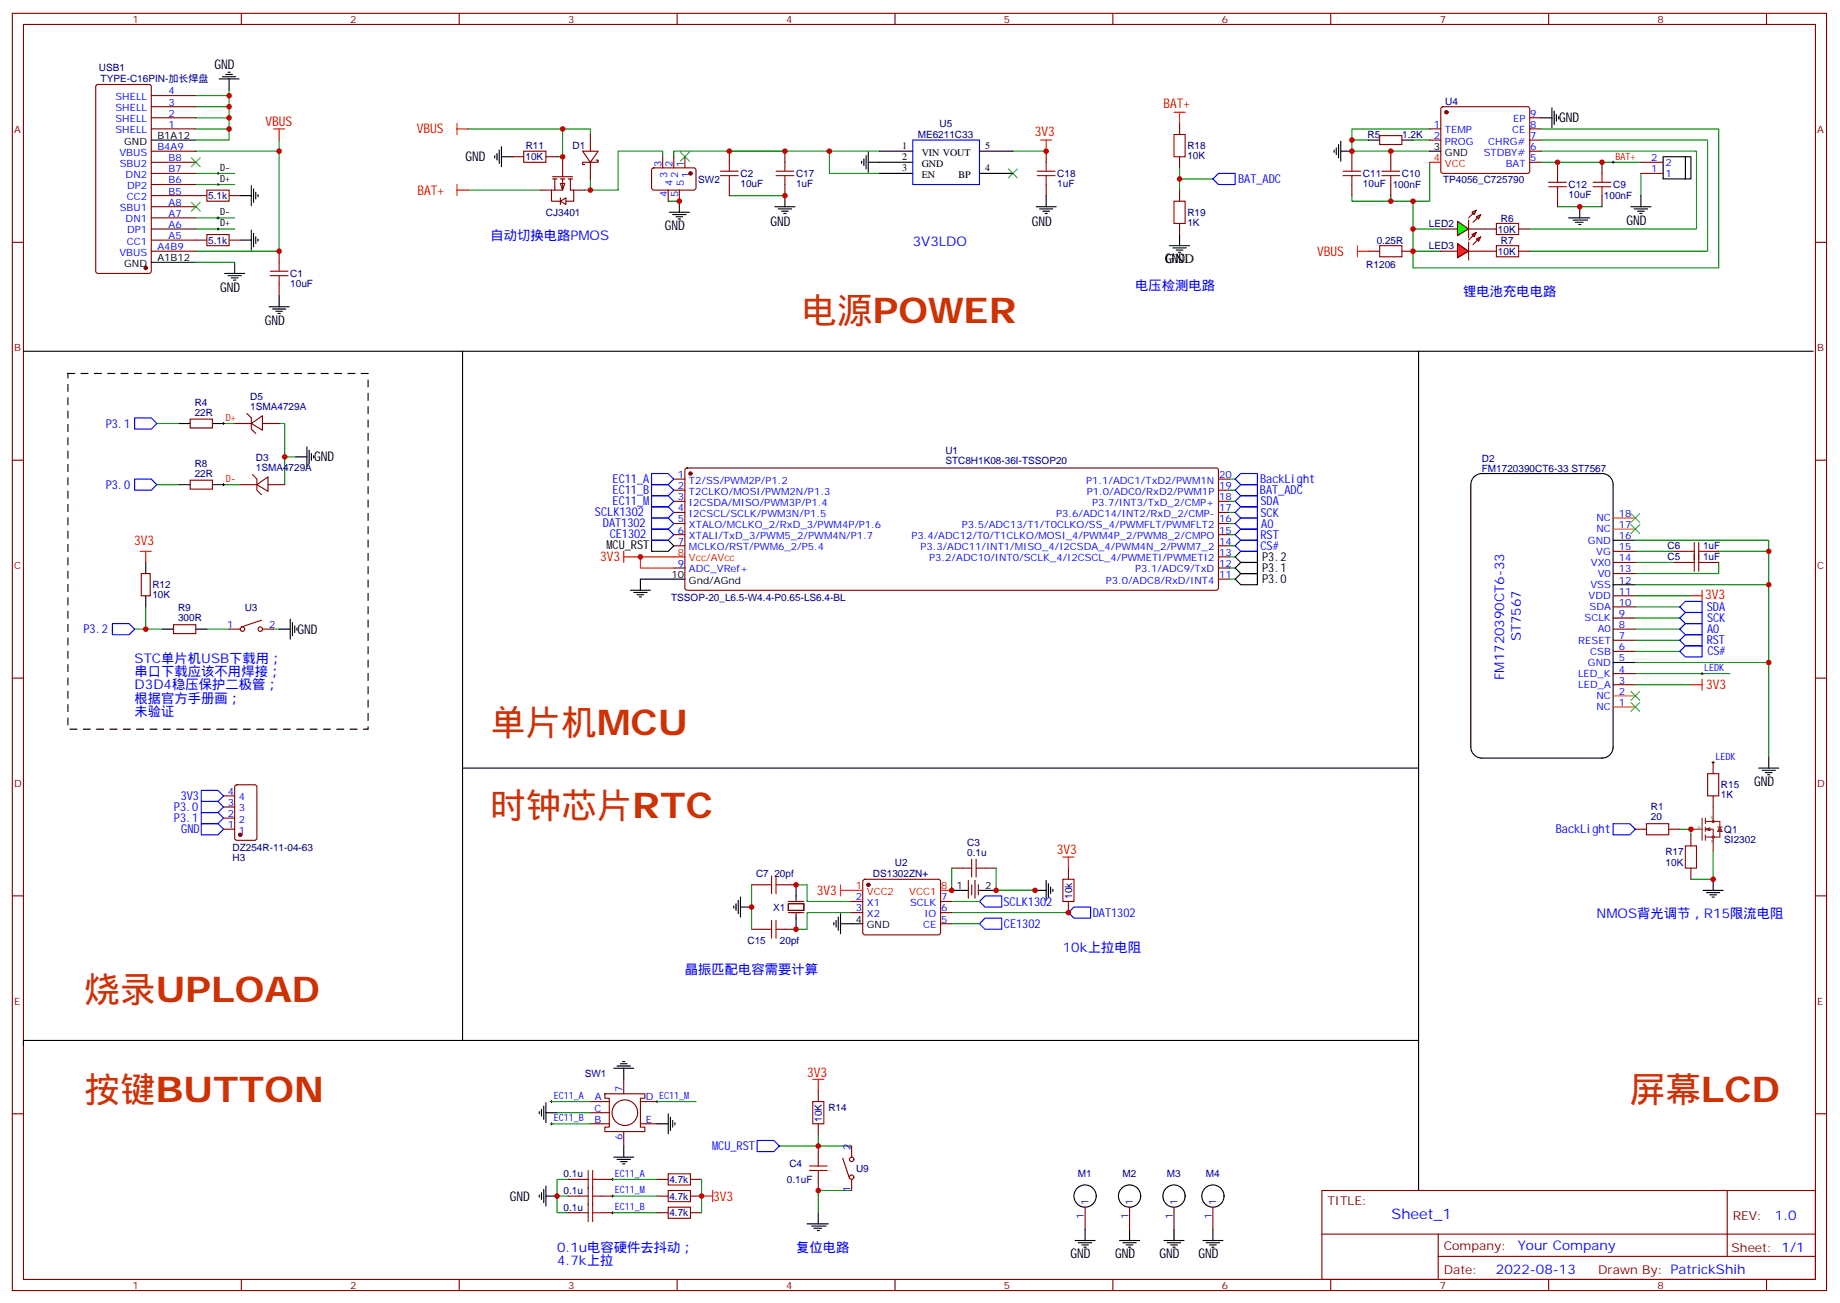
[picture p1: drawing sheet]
<svg xmlns="http://www.w3.org/2000/svg" width="584mm" height="414mm" viewBox="0 0 584 414" stroke-linecap="round" stroke-linejoin="round" font-family="sans-serif">
<g fill="none" stroke="#870000" stroke-width=".35">
<path d="M3.9 4.2h575.7v405.4h-575.7zM7.4 7.8h568.7v398.2h-568.7zM76.6 4.2v3.6M145.7 4.2v3.6M214.9 4.2v3.6M284 4.2v3.6M353.2 4.2v3.6M422.3 4.2v3.6M491.5 4.2v3.6M560.6 4.2v3.6M30.6 27l.5-.2h16.2l.7 .4v58.9l-.4 .6-16.5 .1-.7-.5v-58.8zM48 37.4h14.1"/>
<path d="M48 33.9h14.1M48 30.3h14.1M48 58.6h14.1M48 55h14.1M48 51.5h14.1M48 48h14.1M48 40.9h14.1M184.9 48h4.9l-2.4 3.5zM187.4 42.7v5.3M187.4 51.5v5.3M189.1 50.8h.7v.7h-4.9v.7h.7M231.5 48v3.5"/>
<path d="M231.5 58.6v3.5M249.1 48v3.5M249.1 58.6v3.5M332 48v3.5M332 58.6v3.5M429 48v3.5M429 58.6v3.5M441.4 48v3.5M441.4 58.6v3.5M494.3 51.5v3.5M508.4 51.5v3.5M3.9 76.9h3.5"/>
<path d="M48 79.7h14.1M48 76.2h17.7M48 72.7h14.1M48 69.1h14.1M48 65.6h14.1M48 62.1h17.7M72.7 76.2h3.5M72.7 62.1h3.5M88.6 79.7v3.6M457.2 72.7h5.3M466.1 72.7h5.2M494.3 62.1v3.5"/>
<path d="M508.4 62.1v3.5M576.1 76.9h3.5M88.6 90.3v3.5M3.9 146h3.5M213.8 152h3.5M213.8 155.6h3.5M213.8 159.1h3.5M217.6 148.7l.5-.2 168.1 .1 .5 .6v37.4l-.3 .5-.4 .2h-167.9l-.5-.2-.3-.5v-37.4zM386.7 152h3.5M386.7 155.6h3.5M386.7 159.1h3.5M576.1 146h3.5"/>
<path d="M213.8 162.6h3.5M213.8 166.2h3.5M213.8 169.7h3.5M213.8 173.2h3.5M386.7 162.6h3.5M386.7 166.2h3.5M386.7 169.7h3.5M386.7 173.2h3.5M386.7 176.7h3.5M511.9 178.5h7.1M511.9 175h7.1M531.3 178.5h3.5"/>
<path d="M531.3 175h3.5M541.9 178.5h3.5M541.9 175h3.5M213.8 180.3h3.5M386.7 180.3h3.5M386.7 183.8h3.5M511.9 199.7h7.1M511.9 196.1h7.1M511.9 192.6h7.1M511.9 189.1h7.1M511.9 182h7.1M3.9 215.2h3.5"/>
<path d="M511.9 217.3h7.1M511.9 213.8h7.1M511.9 206.7h7.1M511.9 203.2h7.1M576.1 215.2h3.5M302 275.5h3.5M307.3 279.4v5.6M309.4 279.4v5.6M312.6 275.5h3.5M339.1 275.5v3.5M3.9 284.3h3.5M308.4 280.8v3.2"/>
<path d="M310.5 280.8v3.2M339.1 286.1v3.5M576.1 284.3h3.5M3.9 353.5h3.5M576.1 353.5h3.5M259.7 363.7v3.5M259.7 374.3v3.5M419.5 377.8h156.6v28.2h-156.6zM548.1 377.8v20.9M344.3 383.1v7.1M358.5 383.1v7.1M372.6 383.1v7.1"/>
<path d="M384.9 383.1v7.1M419.5 391.7h156.5M456.4 398.7h119.6M456.4 391.7v14.1M76.6 406v3.6M145.7 406v3.6M214.9 406v3.6M284 406v3.6M353.2 406v3.6M422.3 406v3.6M491.5 406v3.6M560.6 406v3.6"/>
</g>
<g fill="none" stroke="#000" stroke-width=".35">
<path d="M69.5 25h6.4M70.6 24.3h4.2M71.6 23.6h2.2M72.4 22.9h.7M72.7 25v3.6M489 37.4h3.5M492.5 34.2v6.4M493.2 35.3v4.2M493.9 36.3v2.2M494.6 37v.7M48 44.4h14.1M79.8 58.9v6.4"/>
<path d="M80.5 60v4.2M157 49.4v.7M157.7 48.7v2.1M158.4 47.6v4.3M159.1 49.7h3.6M159.1 46.6v6.3M273.4 51.2v.7M274.1 50.4v2.2M274.8 49.4v4.2M275.6 51.5h3.5M275.6 48.3v6.4M423.4 47.6v.7"/>
<path d="M424.1 46.9v2.1M424.8 45.9v4.2M425.5 48h3.5M425.5 44.8v6.4M76.2 62.1h3.6M76.2 76.2h3.6M79.8 73v6.4M80.5 74.1v4.2M81.2 61v2.1M81.2 75.1v2.2M81.9 61.7v.7M81.9 75.8v.8"/>
<path d="M212.4 67.4h6.4M213.5 68.1h4.2M214.5 68.8h2.1M215.2 69.5h.7M215.6 63.9v3.5M245.9 65.6h6.4M247 66.3h4.2M248 67h2.2M248.7 67.7h.7M249.1 62.1v3.5M328.8 65.6h6.4M329.9 66.3h4.2"/>
<path d="M330.9 67h2.2M331.6 67.7h.8M332 62.1v3.5M371.2 78h6.3M372.2 78.7h4.2M373.3 79.4h2.1M374.3 74.4v3.6M497.8 69.1h6.7M499.2 69.8h4.6M499.9 70.6h2.5M501 71.3h.7M501.3 65.6v3.5"/>
<path d="M517.6 65.6h6.3M518.6 66.3h4.3M519.7 67h2.1M520.4 67.7h.7M520.7 62.1v3.5M48 83.3h14.1M71.3 86.8h6.3M72.4 87.5h4.2M73.4 88.2h2.1M74.1 88.9h.7M74.5 83.3v3.5M85.4 97.4h6.4"/>
<path d="M86.5 98.1h4.2M87.5 98.8h2.1M88.2 99.5h.7M88.6 93.8v3.6M374 80.1h.7M7.4 111.5h568M450.2 111.5v266.3M93.9 145h3.5M97.4 141.8v6.4M98.1 142.9v4.2M98.8 143.9v2.1M99.5 144.6v.7"/>
<path d="M467.8 151.3a3.5 3.5 0 0 1 2.5-1h38.1a3.5 3.5 0 0 1 3.5 3.5v83.3a3.5 3.5 0 0 1-3.5 3.5h-38.1a3.5 3.5 0 0 1-3.5-3.5v-83.3a3.5 3.5 0 0 1 1-2.5zM206.8 171.4h5.3l1.7 1.8-1.7 1.8h-5.3zM511.9 171.4h7.1M88.6 199.7h3.5M92.1 196.5v6.3M92.8 197.6v4.2M93.5 198.6v2.1M94.2 199.3v.7M200.1 187.3h6.3M201.1 188h4.3M202.2 188.7h2.1M202.9 189.4h.7"/>
<path d="M217.3 183.8h-14.1v3.5M392 183.8l1.7-1.8h5.3v3.6h-5.3zM511.9 185.6h7.1M511.9 210.3h7.1M558.1 243.8h6.4M559.2 244.5h4.2M560.2 245.2h2.2M561 245.9h.7M561.3 240.2v3.6M332 279.4v6.3M543.7 279v3.6M264.6 292.8v.7"/>
<path d="M265.3 292.1v2.1M266 291v4.3M266.7 293.2h3.6M266.7 290v6.3M302 282.6h5.3M310.8 282.6h5.3M328.5 282.6h3.5M332.7 280.5v4.2M333.4 281.5v2.1M334.1 282.2v.7M540.5 282.6h6.3M541.5 283.3h4.3"/>
<path d="M542.6 284h2.1M543.3 284.7h.7M450.2 330.2h-442.8v1.8M256.2 388.4h6.7M257.6 389.1h4.5M258.3 389.8h2.4M259.3 390.5h.7M259.7 384.9v3.5M341.2 393.7h6.3M342.2 394.4h4.3M343.3 395.1h2.1M344 395.8h.7"/>
<path d="M344.3 390.2v3.5M355.3 393.7h6.3M356.3 394.4h4.3M357.4 395.1h2.1M358.1 395.8h.7M358.5 390.2v3.5M369.4 393.7h6.3M370.5 394.4h4.2M371.5 395.1h2.1M372.2 395.8h.7M372.6 390.2v3.5M381.7 393.7h6.4"/>
<path d="M382.8 394.4h4.2M383.9 395.1h2.1M384.6 395.8h.7M384.9 390.2v3.5"/>
<circle cx="344.3" cy="379.6" r="3.5"/>
<circle cx="358.5" cy="379.6" r="3.5"/>
<circle cx="372.6" cy="379.6" r="3.5"/>
<circle cx="384.9" cy="379.6" r="3.5"/>
</g>
<g fill="none" stroke="#f00" stroke-width=".35">
<path d="M145 39.2v3.5M372.6 35.6h3.5M374.3 35.6v3.6M86.8 40.9h3.5M88.6 40.9v3.5M145 40.9h3.6M145 58.6v3.5M330.2 44.4h3.6M332 44.4v3.6M145 60.3h3.6M430.8 79.7h3.5M430.8 78v3.5"/>
<path d="M44.5 175h3.5M46.2 175v3.5M197.9 176.7h19.4M197.9 175v3.5M536.6 189.1h3.5M540.1 187.3v3.6M536.6 217.3h3.5M540.1 215.5v3.6M337.3 272h3.5M339.1 272v3.5M266.7 282.6h3.6M266.7 280.8v3.5"/>
<path d="M257.9 342.5h3.5M259.7 342.5v3.6"/>
</g>
<g fill="#870000" stroke="#870000" stroke-width=".35">
<circle cx="219.1" cy="150.3" r=".53"/>
<circle cx="46.2" cy="85" r=".53"/>
</g>
<g fill="none" stroke="#008700" stroke-width=".35">
<path d="M62.1 30.3h10.6M62.1 33.9h10.6M62.1 37.4h10.6M72.7 28.6v15.8h-10.6M62.1 55h12.4M62.1 58.6h12.4M62.1 40.9h10.6M88.6 48v31.7h-26.5M88.6 44.4v3.6h-26.5M148.6 40.9h29.9v8.8h-1.7M178.5 40.9h8.9v1.8M187.4 56.8v3.5h-1.8"/>
<path d="M210.3 49.7v-1.7h-14.1v12.3h-8.8M263.2 48h-49.4v1.7M279.1 48h-15.9v7h15.9M321.4 48h10.6M374.3 53.3v7M374.3 56.8h10.6M429 44.4h5.3M448.4 44.4h5.3M453.7 51.5v12.4h-24.7v-1.8M453.7 40.9h-24.7v7.1h24.7M489 48h49.4v24.7h-52.9M489 44.4h52.9v35.3h-56.4"/>
<path d="M489 40.9h56.4v44.1h-97v-12.3h8.8M489 51.5h31.7M520.7 55v7.1M62.1 69.1h12.4M62.1 72.7h12.4M148.6 60.3h22.9M212.1 63.9h3.5M231.5 62.1h17.6M441.4 62.1v1.8M448.4 79.7h8.8M448.4 63.9v8.8M494.3 65.6h14.1"/>
<path d="M62.1 83.3h12.4M49.8 134.4h7M70.9 134.4h3.6M88.6 134.4h1.7v10.6h3.6M49.8 153.8h7M70.9 153.8h5.3M90.3 145v8.8M519 171.4h42.3v14.2M519 178.5h12.3M519 175h12.3M545.4 178.5v3.5h-26.4M545.4 175h15.9"/>
<path d="M42.7 199.7h8.8M46.2 192.6v7.1M65.7 199.7h7M86.8 199.7h1.8M519 185.6h42.3v24.7M519 199.7h14.1M519 189.1h17.6M519 196.1h14.1M519 192.6h14.1M519 210.3h42.3v29.9M519 213.8h30M519 217.3h17.6"/>
<path d="M519 206.7h14.1M519 203.2h14.1M302 275.5v7.1M316.1 275.5v7.1h12.4h-12.4M533.1 263.2h3.5v1.7M543.7 270.2v8.8h-7.1M252.6 280.8h3.6v5.3h14.1M270.3 289.6h-14.1v5.3h-3.6M302 286.1h8.8M302 293.2h8.8M247.3 363.7h23M259.7 360.2v3.5"/>
<path d="M270.3 377.8h-10.6v7.1"/>
</g>
<g fill="none" stroke="#3c3" stroke-width=".35">
<path d="M60.7 50.1l2.8 2.8M63.5 50.1l-2.8 2.8M215.9 48.3l2.9 2.9M218.8 48.3l-2.9 2.9M320 53.6l2.8 2.8M322.8 53.6l-2.8 2.8M60.7 64.2l2.8 2.8M63.5 64.2l-2.8 2.8M517.6 166.5l2.8 2.8M517.6 163l2.8 2.8M520.4 166.5l-2.8 2.8M520.4 163l-2.8 2.8"/>
<path d="M517.6 219.4l2.8 2.8M520.4 219.4l-2.8 2.8M517.6 223l2.8 2.8M520.4 223l-2.8 2.8"/>
</g>
<path d="M68.8 58.6h.7M68.8 55h.7M69.2 54.7v.7M69.2 58.2v.7M511.6 51.5h.7M511.9 51.2v.7M68.8 72.7h.7M68.8 69.1h.7M69.2 68.8v.7M69.2 72.3v.7M543.3 242h.7M543.7 241.7v.7" fill="none" stroke="#000" stroke-width=".32"/>
<g fill="none" stroke="#a10000" stroke-width=".35">
<path d="M228.6 55.7h5.7M228.6 54.3h5.7M231.5 51.5v2.8M231.5 55.7v2.9M246.3 55.7h5.6M246.3 54.3h5.6M249.1 51.5v2.8M249.1 55.7v2.9M329.2 55.7h5.6M329.2 54.3h5.6M332 51.5v2.8M332 55.7v2.9"/>
<path d="M426.2 55.7h5.6M426.2 54.3h5.6M429 51.5v2.8M429 55.7v2.9M438.5 55.7h5.7M438.5 54.3h5.7M441.4 51.5v2.8M441.4 55.7v2.9M491.5 59.3h5.6M491.5 57.9h5.6M494.3 55v2.9M494.3 59.3v2.8"/>
<path d="M505.6 59.3h5.6M505.6 57.9h5.6M508.4 55v2.9M508.4 59.3v2.8M65.7 60.3h7v3.6h-7zM65.7 74.4h7v3.6h-7zM85.8 87.5h5.6M85.8 86.1h5.6M88.6 83.3v2.8M88.6 87.5v2.8M534.8 178.5h2.9M534.8 175h2.9"/>
<path d="M537.7 172.2v9.1M539.1 178.5h2.8M539.1 172.2v9.1M539.1 175h2.8M305.5 275.5h2.9M308.4 272.7v5.6M309.8 275.5h2.8M309.8 272.7v5.6M337.3 279h3.5v7.1h-3.5zM256.9 371.5h5.6M256.9 370.1h5.6M259.7 367.2v2.9"/>
<path d="M259.7 371.5v2.8"/>
</g>
<path d="M511.9 167.9h7.1M511.9 164.4h7.1M511.9 224.4h7.1M511.9 220.8h7.1" fill="none" stroke="#f60" stroke-width=".35"/>
<g fill="none" stroke="#00f" stroke-width=".35">
<path d="M42.7 132.6h5.3l1.8 1.8-1.8 1.8h-5.3zM42.7 152h5.3l1.8 1.8-1.8 1.8h-5.3zM206.8 150.3h5.3l1.7 1.7-1.7 1.8h-5.3zM206.8 153.8h5.3l1.7 1.8-1.7 1.7h-5.3zM35.7 197.9h5.3l1.7 1.8-1.7 1.7h-5.3zM533.1 199.7l1.7-1.8h5.3v3.5h-5.3zM533.1 196.1l1.7-1.7h5.3v3.5h-5.3zM533.1 192.6l1.7-1.7h5.3v3.5h-5.3zM533.1 206.7l1.7-1.7h5.3v3.5h-5.3zM533.1 203.2l1.7-1.8h5.3v3.6h-5.3zM63.9 254.4h5.3l1.7 1.7-1.7 1.8h-5.3zM63.9 257.9h5.3l1.7 1.7-1.7 1.8h-5.3z"/>
<path d="M63.9 250.8h5.3l1.7 1.8-1.7 1.8h-5.3zM63.9 261.4h5.3l1.7 1.8-1.7 1.7h-5.3zM310.8 286.1l1.8-1.8h5.3v3.6h-5.3zM310.8 293.2l1.8-1.8h5.3v3.5h-5.3zM240.3 361.9h5.3l1.7 1.8-1.7 1.8h-5.3z"/>
</g>
<g fill="none" stroke="#8c2424" stroke-width=".35">
<path d="M540.1 259.6v7.1M541.2 259.6v1.8M543.7 256.1v4.6M536.6 263.2h3.5M541.2 260.7h4.6v2.5M541.2 263.2h2.5v7M541.2 262.5v1.4M541.2 264.9v1.8M541.2 263.2l1.4 .3M541.9 263.2l.7 .3M542.6 262.8l-1.4 .4M542.6 262.8v.7"/>
<path d="M542.6 262.8l-1.1 .4 1.1 .3M545.1 262.5h1.4M545.8 263.5v2.1h-4.6M545.8 262.5l.7 1.4h-1.4zM545.8 263.2l.3 .7M545.8 263.2l-.4 .7M545.8 263.2l.3 .3M545.8 263.2l-.4 .3"/>
<circle cx="543.7" cy="265.6" r=".35"/>
<circle cx="543.7" cy="260.7" r=".35"/>
</g>
<path d="M21.6 118.5h95.2v112.9h-95.2z" fill="none" stroke="#000" stroke-width=".35" stroke-dasharray="2.1 2.1"/>
<g fill="#0f0" stroke="#870000" stroke-width=".35">
<path d="M468.5 68.8l1.4-.7-.7 1.4z"/>
<path d="M467.1 67.4l1.4-.7-.7 1.4z"/>
</g>
<g fill="#870000" stroke="#870000" stroke-width=".35">
<path d="M467.5 70.6l1.4-1.5z"/>
<path d="M467.5 67.7l-1.4 1.4z"/>
</g>
<path d="M466.1 69.8v5.7z" fill="#f00" stroke="#870000" stroke-width=".35"/>
<path d="M462.5 70.2l3.6 2.5-3.6 2.1z" fill="#0f0" stroke="#870000" stroke-width=".35"/>
<g fill="#f00" stroke="#870000" stroke-width=".35">
<path d="M462.5 77.3l3.6 2.4-3.6 2.1z"/>
<path d="M466.1 76.9v5.6z"/>
</g>
<g fill="#870000" stroke="#870000" stroke-width=".35">
<path d="M466.1 76.2l1.4-1.4z"/>
<path d="M467.5 77.6l1.4-1.4z"/>
</g>
<g fill="#f00" stroke="#870000" stroke-width=".35">
<path d="M467.1 74.4l1.4-.7-.7 1.4z"/>
<path d="M468.5 75.8l1.4-.7-.7 1.5z"/>
</g>
<path d="M457.2 79.7h5.3M466.1 79.7h5.2" fill="none" stroke="#870000" stroke-width=".35"/>
<g fill="#fff" stroke="#870000" stroke-width=".35">
<path d="M177.8 58.2h1.4l-.7 2.1z"/>
<path d="M177.8 63.9l1.8-1.1v2.1z"/>
</g>
<g fill="none" stroke="#870000" stroke-width=".35">
<path d="M374.3 39.2v3.5M457.5 34.1l.4-.2h26.9l.5 .2 .2 .5-.1 20-.6 .4h-27.1l-.5-.7v-19.7zM485.5 37.4h3.5M162.7 49.7h3.5M173.2 49.7h3.6M175.4 56.1h6.3M175.4 56.8h1.4M176.1 56.8v3.5M177.8 56.8h1.4M178.5 56.8v3.5h-3.5M178.5 49.7v6.4M180.3 56.8h1.4"/>
<path d="M181 56.8v3.5h1.1v3.6h-2.5M207 53.5l.5-.2h12.9l.5 .7-.1 5.9-.6 .4h-13l-.4-.7v-5.6zM210.3 49.7v3.6M213.8 49.7v3.6M217.3 49.7v3.6M374.3 49.7v3.6M437.8 43h7.1v2.9h-7.1zM453.7 40.9h3.5M453.7 44.4h3.5M485.5 40.9h3.5M485.5 44.4h3.5M485.5 51.5h3.5"/>
<path d="M485.5 48h3.5M520.7 51.5h7.1M520.7 55h7.1M171.5 60.3h3.5M175 60.3v3.6h2.8M177.8 62.8v2.1M182.1 60.3h3.5M212.1 60.3v3.6M215.6 60.3v3.6M374.3 60.3v3.6M374.3 70.9v3.5M434.3 79.7h3.5"/>
<path d="M444.9 79.7h3.5M471.3 72.7h3.6M471.3 79.7h3.6M481.9 72.7h3.6M481.9 79.7h3.6M60.4 133h7v2.8h-7zM74.5 134.4h5.3M78.4 131.2l1.4 1.4v3.6l1.4 1.4M79.8 134.4l3.5-2.5v4.6zM83.3 134.4h5.3M60.4 152.4h7v2.8h-7zM76.2 153.8h5.3"/>
<path d="M80.1 150.6l1.4 1.4v3.6l1.4 1.4M81.5 153.8l3.6-2.5v4.6zM85.1 153.8h5.2M44.8 182h2.9v7.1h-2.9zM55.1 198.3h7v2.8h-7zM72.7 199.7h3.5M82.9 196.8l-6.3 2.2M83.3 199.7h3.5M70.9 259.6h3.6M70.9 256.1h3.6M70.9 252.6h3.6M74.7 249.3l.5-.2h5.6l.7 .4v16.5l-.4 .6-5.9 .1-.7-.5v-16.4z"/>
<path d="M543.7 242v3.5M543.7 252.6v3.5M70.9 263.2h3.6M274 279.3l.5-.3h23.3l.5 .3 .2 .5-.1 16.5-.6 .4-23.6-.1-.4-.6v-16.2zM519 263.2h3.5M529.6 263.2h3.5M536.6 264.9v3.6M536.6 275.5v3.5M238.5 280.8h3.5M238.5 294.9h3.5M249.1 280.8h3.5M249.1 294.9h3.5"/>
<path d="M250.2 286.8h4.9v2.1h-4.9zM250.2 286.1h4.9M250.2 289.6h4.9M270.3 286.1h3.5M270.3 289.6h3.5M298.5 286.1h3.5M298.5 289.6h3.5M298.5 293.2h3.5M187.4 349.6h6M187.4 353.1h6M187.4 356.7h6M191.9 347.1h12.7v1.4h-1.4v9.2h1.4v1.4h-12.7v-1.4h1.5v-9.2h-1.5z"/>
<path d="M197.9 342.5v4.6M197.9 359.1v4.6M203.2 356.7h5.3M203.2 349.6h5.3M259.7 346.1v3.5M259.7 356.7v3.5M180.3 374.3h3.5M180.3 379.6h3.5M190.9 374.3h3.5M190.9 379.6h3.5M208.5 374.3h3.6M208.5 379.6h3.6"/>
<path d="M219.1 374.3h3.5M219.1 379.6h3.5M267.4 367.6l2.2 6.3M270.3 363.7v3.5M270.3 374.3v3.5M180.3 384.9h3.5M190.9 384.9h3.5M208.5 384.9h3.6M219.1 384.9h3.5"/>
<circle cx="76.9" cy="199.7" r=".71"/>
<circle cx="82.6" cy="199.7" r=".71"/>
<circle cx="198.3" cy="353.1" r="4.1"/>
<circle cx="270.3" cy="373.6" r=".71"/>
<circle cx="270.3" cy="367.9" r=".71"/>
</g>
<g fill="none" stroke="#a10000" stroke-width=".35">
<path d="M166.2 48h7v3.5h-7zM372.6 42.7h3.5v7h-3.5zM372.6 63.9h3.5v7h-3.5zM437.8 78h7.1v3.5h-7.1zM474.9 70.9h7v3.5h-7zM474.9 78h7v3.5h-7zM541.9 245.5h3.5v7.1h-3.5zM244.9 278v5.6M246.3 278v5.6M522.5 261.4h7.1v3.5h-7.1zM534.8 268.5h3.6v7h-3.6zM242 280.8h2.9"/>
<path d="M242 294.9h2.9M244.9 292.1v5.6M246.3 280.8h2.8M246.3 292.1v5.6M246.3 294.9h2.8M257.9 349.6h3.5v7.1h-3.5zM183.8 374.3h2.9M183.8 379.6h2.9M186.7 371.5v16.2M188.1 371.5v16.2M188.1 374.3h2.8M188.1 379.6h2.8"/>
<path d="M212.1 372.5h7v3.6h-7zM212.1 377.8h7v3.6h-7zM183.8 384.9h2.9M188.1 384.9h2.8M212.1 383.1h7v3.5h-7z"/>
</g>
<g fill="none" stroke="#000" stroke-width=".35">
<path d="M279.1 48h10.6M279.1 55h10.6M279.1 51.5h10.6M310.8 48h10.6M310.8 55h10.6M434.3 44.4h3.5M444.9 44.4h3.5M453.7 48h3.5M527.8 49.7h7v7.1h-7zM534.8 49.7h1.8v7.1h-1.8M146.8 111.5v218.7M56.8 134.4h3.6"/>
<path d="M67.4 134.4h3.5M56.8 153.8h3.6M67.4 153.8h3.5M46.2 178.5v3.5M392 176.7l1.7-1.7h5.3v3.5h-5.3zM46.2 189.1v3.5M51.5 199.7h3.6M62.1 199.7h3.6M392 180.3l1.7-1.8h5.3v3.5h-5.3zM146.8 243.8h303.4M232.9 287.5v.7M233.6 286.8v2.1"/>
<path d="M234.3 285.7v4.3M235 287.9h3.5M235 284.7v6.3M252.6 280.8v4.9M252.6 290v4.9M270.3 293.2h3.5M194.8 339h6.3M195.8 338.3h4.3M196.9 337.6h2.1M197.6 336.9h.7M197.9 339v3.5M171.1 352.8v.7"/>
<path d="M171.8 352.1v2.1M172.5 351v4.2M173.2 353.1h3.6M173.2 350v6.3M208.5 356.7h3.6M212.1 353.5v6.3M212.8 354.5v4.3M213.5 355.6v2.1M214.2 356.3v.7M171.1 379.2v.7M171.8 378.5v2.1M172.5 377.5v4.2"/>
<path d="M173.2 376.4v6.4M173.2 379.6h3.6M194.8 367.2h6.3M195.8 367.9h4.3M196.9 368.7h2.1M197.6 369.4h.7M197.9 363.7v3.5"/>
</g>
<g fill="#870000" stroke="#870000" stroke-width=".35">
<circle cx="459" cy="35.6" r=".53"/>
<circle cx="76.2" cy="264.9" r=".53"/>
<circle cx="219.1" cy="55" r=".53"/>
<circle cx="275.6" cy="280.8" r=".53"/>
</g>
<path d="M453.7 51.5h3.5M203.2 176.7v3.6h10.6M270.3 282.6h3.5M298.5 282.6h3.5M222.6 379.6h3.6M226.2 377.8v3.6" fill="none" stroke="#f00" stroke-width=".35"/>
<g fill="none" stroke="#00f" stroke-width=".35">
<path d="M289.7 44.4h21.1v14.2h-21.1zM384.9 56.8l1.8-1.8h5.3v3.6h-5.3zM206.8 157.3h5.3l1.7 1.8-1.7 1.8h-5.3zM392 155.6l1.7-1.8h5.3v3.5h-5.3zM392 152l1.7-1.7h5.3v3.5h-5.3zM392 159.1l1.7-1.8h5.3v3.6h-5.3zM206.8 160.9h5.3l1.7 1.7-1.7 1.8h-5.3zM206.8 164.4h5.3l1.7 1.8-1.7 1.7h-5.3zM206.8 167.9h5.3l1.7 1.8-1.7 1.7h-5.3zM392 166.2l1.7-1.8h5.3v3.5h-5.3zM392 173.2l1.7-1.8h5.3v3.6h-5.3zM392 169.7l1.7-1.8h5.3v3.5h-5.3z"/>
<path d="M392 162.6l1.7-1.7h5.3v3.5h-5.3zM511.9 261.4h5.3l1.8 1.8-1.8 1.7h-5.3zM339.1 289.6l1.7-1.7h5.3v3.5h-5.3z"/>
</g>
<g fill="none" stroke="#008700" stroke-width=".35">
<path d="M390.2 155.6h1.8M390.2 152h1.8M390.2 159.1h1.8M390.2 173.2h1.8M390.2 169.7h1.8M390.2 166.2h1.8M390.2 162.6h1.8M390.2 176.7h1.8M390.2 183.8h1.8M390.2 180.3h1.8M238.5 280.8v14.1M302 289.6h37.1"/>
<path d="M175 349.6h12.4M175 356.7h12.4M176.8 353.1h10.6M208.5 349.6h12.4M176.8 379.6h3.5M180.3 374.3h-3.5v10.6h3.5M194.4 374.3h14.1M194.4 379.6h14.1M222.6 374.3v10.6M194.4 384.9h14.1"/>
</g>
<g fill="none" stroke="#000" stroke-width=".32">
<path d="M70.6 134.4h.7M70.9 134.1v.7M70.6 153.8h.7M70.9 153.5v.7M539.8 213.8h.7M540.1 213.4v.7M174.7 349.6h.7M174.7 356.7h.7M175 349.2v.8M175 356.3v.7M208.2 349.6h.7M208.5 349.2v.8"/>
<path d="M194.1 374.3h.7M194.1 379.6h.7M194.4 373.9v.7M194.4 379.2v.7M194.1 384.9h.7M194.4 384.5v.7"/>
</g>
<g fill="#c00">
<circle cx="88.6" cy="48" r=".88"/>
<circle cx="88.6" cy="79.7" r=".88"/>
<circle cx="72.7" cy="40.9" r=".88"/>
<circle cx="72.7" cy="37.4" r=".88"/>
<circle cx="72.7" cy="33.9" r=".88"/>
<circle cx="72.7" cy="30.3" r=".88"/>
<circle cx="215.6" cy="63.9" r=".88"/>
<circle cx="249.1" cy="48" r=".88"/>
<circle cx="263.2" cy="48" r=".88"/>
<circle cx="231.5" cy="48" r=".88"/>
<circle cx="249.1" cy="62.1" r=".88"/>
<circle cx="187.4" cy="60.3" r=".88"/>
<circle cx="178.5" cy="49.7" r=".88"/>
<circle cx="178.5" cy="40.9" r=".88"/>
<circle cx="374.3" cy="56.8" r=".88"/>
<circle cx="501.3" cy="65.6" r=".88"/>
<circle cx="429" cy="48" r=".88"/>
<circle cx="429" cy="44.4" r=".88"/>
<circle cx="441.4" cy="63.9" r=".88"/>
<circle cx="448.4" cy="79.7" r=".88"/>
<circle cx="448.4" cy="63.9" r=".88"/>
<circle cx="448.4" cy="72.7" r=".88"/>
<circle cx="494.3" cy="51.5" r=".88"/>
<circle cx="441.4" cy="48" r=".88"/>
<circle cx="508.4" cy="51.5" r=".88"/>
<circle cx="561.3" cy="175" r=".88"/>
<circle cx="561.3" cy="185.6" r=".88"/>
<circle cx="561.3" cy="210.3" r=".88"/>
<circle cx="543.7" cy="279" r=".88"/>
<circle cx="536.6" cy="263.2" r=".88"/>
<circle cx="46.2" cy="199.7" r=".88"/>
<circle cx="332" cy="48" r=".88"/>
<circle cx="302" cy="282.6" r=".88"/>
<circle cx="316.1" cy="282.6" r=".88"/>
<circle cx="259.7" cy="363.7" r=".88"/>
<circle cx="259.7" cy="377.8" r=".88"/>
<circle cx="222.6" cy="379.6" r=".88"/>
<circle cx="176.8" cy="379.6" r=".88"/>
<circle cx="90.3" cy="145" r=".88"/>
<circle cx="339.1" cy="289.6" r=".88"/>
<circle cx="328.5" cy="282.6" r=".88"/>
<circle cx="203.2" cy="176.7" r=".88"/>
<circle cx="252.6" cy="280.8" r=".88"/>
<circle cx="252.6" cy="294.9" r=".88"/>
<circle cx="238.5" cy="287.9" r=".88"/>
</g>
<g font-size="11.3" fill="#c30">
<text x="254.4" y="102.7">电源POWER</text>
<text x="155.6" y="233.2">单片机MCU</text>
<text x="155.6" y="259.6">时钟芯片RTC</text>
<text x="26.8" y="317.9">烧录UPLOAD</text>
<text x="26.8" y="349.6">按键BUTTON</text>
<text x="517.2" y="349.6">屏幕LCD</text>
</g>
<text font-size="4.6" fill="#00f" x="441.6" y="386.9">Sheet_1</text>
<g font-size="4.2">
<text x="68.1" y="21.9">GND</text>
<text x="494.8" y="38.9">GND</text>
<text x="147.7" y="51.2">GND</text>
<text x="244.5" y="71.6">GND</text>
<text x="327.4" y="71.7">GND</text>
<text x="516.1" y="71.3">GND</text>
<text x="211" y="73">GND</text>
<text x="369.7" y="83.6">GND</text>
<text x="69.9" y="92.8">GND</text>
<text x="84" y="103">GND</text>
<text x="99.7" y="146.4">GND</text>
<text x="94.4" y="201.1">GND</text>
<text x="556.7" y="249.4">GND</text>
<text x="161.8" y="381">GND</text>
<text x="339.8" y="399.3">GND</text>
<text x="353.9" y="399.3">GND</text>
<text x="368" y="399.3">GND</text>
<text x="380.3" y="399.3">GND</text>
</g>
<g font-size="4.2" fill="#f00">
<text x="369.3" y="34.4">BAT+</text>
<text x="84.2" y="39.9">VBUS</text>
<text x="132.3" y="42.3">VBUS</text>
<text x="328.4" y="43.2">3V3</text>
<text x="132.5" y="61.7">BAT+</text>
<text x="418" y="81.1">VBUS</text>
<text x="42.6" y="172.8">3V3</text>
<text x="190.5" y="178.1">3V3</text>
<text x="541.1" y="190.2">3V3</text>
<text x="541.4" y="218.8">3V3</text>
<text x="335.4" y="270.9">3V3</text>
<text x="259.3" y="284">3V3</text>
<text x="256.2" y="341.8">3V3</text>
<text x="226.3" y="381">3V3</text>
</g>
<g font-size="4.2" fill="#00f">
<text x="155.6" y="76.2">自动切换电路PMOS</text>
<text x="289.7" y="78">3V3LDO</text>
<text x="360.2" y="92.1">电压检测电路</text>
<text x="464.3" y="93.8">锂电池充电电路</text>
<text x="482.6" y="203.6" transform="rotate(-90 482.6 203.6)">ST7567</text>
<text x="42.7" y="210.3">STC单片机USB下载用；</text>
<text x="42.7" y="214.5">串口下载应该不用焊接；</text>
<text x="477.3" y="215.9" transform="rotate(-90 477.3 215.9)">FM1720390CT6-33</text>
<text x="42.7" y="218.7">D3D4稳压保护二极管；</text>
<text x="42.7" y="223">根据官方手册画；</text>
<text x="42.7" y="227.2">未验证</text>
<text x="506.6" y="291.4">NMOS背光调节，R15限流电阻</text>
<text x="337.3" y="302">10k上拉电阻</text>
<text x="217.3" y="309">晶振匹配电容需要计算</text>
<text x="563.3" y="387.1">1.0</text>
<text x="176.8" y="397.2">0.1u电容硬件去抖动；</text>
<text x="176.8" y="401.5">4.7k上拉</text>
<text x="252.6" y="397.2">复位电路</text>
<text x="481.7" y="396.6">Your Company</text>
<text x="474.7" y="404.5">2022-08-13</text>
</g>
<g font-size="3.9" fill="#00f">
<text x="392.9" y="58.1">BAT_ADC</text>
<text x="33.5" y="135.7">P3.1</text>
<text x="33.5" y="155.1">P3.0</text>
<text x="194.4" y="153.3">EC11_A</text>
<text x="399.9" y="153.3">BackLight</text>
<text x="194.4" y="156.8">EC11_B</text>
<text x="194.4" y="160.3">EC11_M</text>
<text x="399.9" y="156.8">BAT_ADC</text>
<text x="400" y="160.4">SDA</text>
<text x="188.8" y="163.8">SCLK1302</text>
<text x="191.3" y="167.3">DAT1302</text>
<text x="400" y="164">SCK</text>
<text x="400.3" y="167.5">A0</text>
<text x="193.5" y="170.8">CE1302</text>
<text x="400" y="171">RST</text>
<text x="400" y="174.5">CS#</text>
<text x="541.7" y="193.9">SDA</text>
<text x="541.7" y="197.4">SCK</text>
<text x="26.5" y="201">P3.2</text>
<text x="541.7" y="200.9">A0</text>
<text x="541.6" y="204.5">RST</text>
<text x="541.8" y="208">CS#</text>
<text x="55.2" y="257.4">P3.0</text>
<text x="57.4" y="253.9">3V3</text>
<text x="55.2" y="260.9">P3.1</text>
<text x="57.5" y="264.5">GND</text>
<text x="493.7" y="264.4">BackLight</text>
<text x="318.5" y="287.4">SCLK1302</text>
<text x="346.8" y="291">DAT1302</text>
<text x="318.6" y="294.5">CE1302</text>
<text x="226" y="364.8">MCU_RST</text>
</g>
<g font-size="3.9">
<text x="192.5" y="174.3">MCU_RST</text>
<text x="400.6" y="178.1">P3.2</text>
<text x="400.6" y="185.2">P3.0</text>
<text x="400.6" y="181.6">P3.1</text>
</g>
<g font-size="3.9" fill="#800">
<text x="421.3" y="382.4">TITLE:</text>
<text x="549.9" y="387.1">REV:</text>
<text x="458.2" y="396.6">Company:</text>
<text x="549.5" y="397.2">Sheet: 1/1</text>
<text x="458.2" y="404.3">Date:</text>
<text x="507.2" y="404.4">Drawn By: PatrickShih</text>
</g>
<g font-size="3.2" fill="#800">
<text x="42" y="7.2">1</text>
<text x="111.2" y="7.2">2</text>
<text x="180.3" y="7.2">3</text>
<text x="249.4" y="7.2">4</text>
<text x="318.6" y="7.2">5</text>
<text x="387.7" y="7.2">6</text>
<text x="456.9" y="7.2">7</text>
<text x="526" y="7.2">8</text>
<text x="4.4" y="42.3">A</text>
<text x="576.7" y="42.3">A</text>
<text x="4.4" y="111.5">B</text>
<text x="576.7" y="111.5">B</text>
<text x="4.4" y="180.6">C</text>
<text x="576.7" y="180.6">C</text>
<text x="4.4" y="249.8">D</text>
<text x="576.7" y="249.8">D</text>
<text x="4.4" y="318.9">E</text>
<text x="576.7" y="318.9">E</text>
<text x="42" y="409">1</text>
<text x="111.2" y="409">2</text>
<text x="180.3" y="409">3</text>
<text x="249.4" y="409">4</text>
<text x="318.6" y="409">5</text>
<text x="387.7" y="409">6</text>
<text x="456.9" y="409">7</text>
<text x="526" y="409">8</text>
</g>
<g font-size="3.2" fill="#000080">
<text x="31.4" y="22.7">USB1</text>
<text x="31.9" y="26.2">TYPE-C16PIN-加长焊盘</text>
<text x="458.7" y="33.2">U4</text>
<text x="298.1" y="40.2">U5</text>
<text x="166.8" y="47.3">R11</text>
<text x="181.7" y="47.3">D1</text>
<text x="291.2" y="43.8">ME6211C33</text>
<text x="376.8" y="47.3">R18</text>
<text x="434" y="43.8">R5</text>
<text x="445" y="43.8">1.2K</text>
<text x="166.8" y="50.9">10K</text>
<text x="376.8" y="50.6">10K</text>
<text x="221.6" y="57.9">SW2</text>
<text x="235" y="59.4">10uF</text>
<text x="235" y="56.2">C2</text>
<text x="252.6" y="59.4">1uF</text>
<text x="252.6" y="56.2">C17</text>
<text x="335.5" y="59.4">1uF</text>
<text x="335.5" y="56.2">C18</text>
<text x="432.5" y="59.3">10uF</text>
<text x="432.5" y="56.2">C11</text>
<text x="442" y="59.7">100nF</text>
<text x="444.9" y="56.2">C10</text>
<text x="458" y="57.9">TP4056_C725790</text>
<text x="497.8" y="59.7">C12</text>
<text x="511.9" y="59.7">C9</text>
<text x="66" y="63.3">5.1k</text>
<text x="497.8" y="62.9">10uF</text>
<text x="509" y="63.2">100nF</text>
<text x="173.3" y="68.5">CJ3401</text>
<text x="376.8" y="71.7">1K</text>
<text x="376.8" y="68.5">R19</text>
<text x="476.3" y="70.4">R6</text>
<text x="66" y="77.4">5.1k</text>
<text x="436.9" y="77.3">0.25R</text>
<text x="453.5" y="72.1">LED2</text>
<text x="475.4" y="73.9">10K</text>
<text x="476.3" y="77.3">R7</text>
<text x="453.5" y="79.1">LED3</text>
<text x="475.4" y="80.9">10K</text>
<text x="92.1" y="87.9">C1</text>
<text x="433.6" y="85">R1206</text>
<text x="92.1" y="91.1">10uF</text>
<text x="61.8" y="131.9">22R</text>
<text x="61.8" y="128.8">R4</text>
<text x="79.4" y="130.2">1SMA4729A</text>
<text x="79.4" y="127">D5</text>
<text x="300" y="144">U1</text>
<text x="61.8" y="148.2">R8</text>
<text x="81.2" y="149.6">1SMA4729A</text>
<text x="81.2" y="146.4">D3</text>
<text x="300" y="147.4">STC8H1K08-36I-TSSOP20</text>
<text x="470.3" y="149.7">FM1720390CT6-33 ST7567</text>
<text x="470.3" y="146.5">D2</text>
<text x="61.8" y="151.3">22R</text>
<text x="529.2" y="177.9">C5</text>
<text x="529.2" y="174.3">C6</text>
<text x="540.5" y="177.9">1uF</text>
<text x="540.5" y="174.3">1uF</text>
<text x="48.4" y="189.9">10K</text>
<text x="48.4" y="186.7">R12</text>
<text x="213" y="190.9">TSSOP-20_L6.5-W4.4-P0.65-LS6.4-BL</text>
<text x="56.5" y="197.2">300R</text>
<text x="56.5" y="194">R9</text>
<text x="77.7" y="193.8">U3</text>
<text x="546.1" y="250.2">R15</text>
<text x="523.9" y="257.1">R1</text>
<text x="546.1" y="253.4">1K</text>
<text x="523.9" y="260.3">20</text>
<text x="307" y="268.5">C3</text>
<text x="547.2" y="267.5">SI2302</text>
<text x="547.2" y="264.3">Q1</text>
<text x="73.8" y="270.2">DZ254R-11-04-63</text>
<text x="73.8" y="273.4">H3</text>
<text x="284" y="274.9">U2</text>
<text x="307" y="271.6">0.1u</text>
<text x="528.5" y="271.4">R17</text>
<text x="528.6" y="274.9">10K</text>
<text x="239.9" y="278.4">C7</text>
<text x="245.7" y="278.4">20pf</text>
<text x="277" y="278.5">DS1302ZN+</text>
<text x="340.2" y="285.3" transform="rotate(-90 340.2 285.3)">10k</text>
<text x="245.4" y="289.2">X1</text>
<text x="237.2" y="299.6">C15</text>
<text x="247.5" y="299.6">20pf</text>
<text x="185.6" y="341.9">SW1</text>
<text x="262.9" y="352.5">R14</text>
<text x="260.8" y="356.1" transform="rotate(-90 260.8 356.1)">10K</text>
<text x="250.5" y="370.2">C4</text>
<text x="271.7" y="371.8">U9</text>
<text x="178.9" y="373.7">0.1u</text>
<text x="212.4" y="375.4">4.7k</text>
<text x="249.7" y="375.5">0.1uF</text>
<text x="342.1" y="373.7">M1</text>
<text x="356.2" y="373.7">M2</text>
<text x="370.3" y="373.7">M3</text>
<text x="382.6" y="373.7">M4</text>
<text x="178.9" y="379">0.1u</text>
<text x="212.4" y="380.7">4.7k</text>
<text x="178.9" y="384.3">0.1u</text>
<text x="212.4" y="386">4.7k</text>
</g>
<g font-size="3.2" fill="#00f">
<text x="53.5" y="30">4</text>
<text x="36.6" y="35.3">SHELL</text>
<text x="36.6" y="31.8">SHELL</text>
<text x="53.5" y="33.5">3</text>
<text x="36.6" y="38.8">SHELL</text>
<text x="53.5" y="40.6">1</text>
<text x="53.5" y="37">2</text>
<text x="455" y="40.6">1</text>
<text x="480.2" y="38.8">EP</text>
<text x="485.6" y="40.6">8</text>
<text x="485.6" y="37">9</text>
<text x="36.6" y="42.3">SHELL</text>
<text x="50" y="47.6">B4A9</text>
<text x="455" y="44.1">2</text>
<text x="458.5" y="42.3">TEMP</text>
<text x="458.5" y="45.9">PROG</text>
<text x="472.3" y="45.9">CHRG#</text>
<text x="479.9" y="42.3">CE</text>
<text x="485.6" y="47.6">6</text>
<text x="485.6" y="44.1">7</text>
<text x="37.9" y="49.4">VBUS</text>
<text x="38" y="52.9">SBU2</text>
<text x="53.5" y="51.2">B8</text>
<text x="209.9" y="53.1" transform="rotate(-90 209.9 53.1)">3</text>
<text x="213.5" y="53.1" transform="rotate(-90 213.5 53.1)">2</text>
<text x="217" y="53.1" transform="rotate(-90 217 53.1)">1</text>
<text x="470.9" y="49.4">STDBY#</text>
<text x="477.9" y="52.9">BAT</text>
<text x="485.6" y="51.2">5</text>
<text x="524" y="51.2">2</text>
<text x="528.5" y="52.6">2</text>
<text x="39.9" y="56.4">DN2</text>
<text x="40.3" y="60">DP2</text>
<text x="53.5" y="58.2">B6</text>
<text x="53.5" y="54.7">B7</text>
<text x="211.7" y="56.6" transform="rotate(-90 211.7 56.6)">3</text>
<text x="213.5" y="59" transform="rotate(-90 213.5 59)">4</text>
<text x="215.2" y="56.6" transform="rotate(-90 215.2 56.6)">2</text>
<text x="217" y="59" transform="rotate(-90 217 59)">5</text>
<text x="218.8" y="56.6" transform="rotate(-90 218.8 56.6)">1</text>
<text x="524" y="54.7">1</text>
<text x="528.5" y="56.1">1</text>
<text x="40.3" y="63.5">CC2</text>
<text x="53.5" y="65.3">A8</text>
<text x="53.5" y="61.7">B5</text>
<text x="211.7" y="62.5" transform="rotate(-90 211.7 62.5)">4</text>
<text x="215.2" y="62.5" transform="rotate(-90 215.2 62.5)">5</text>
<text x="38" y="67">SBU1</text>
<text x="39.9" y="70.6">DN1</text>
<text x="53.5" y="68.8">A7</text>
<text x="40.3" y="77.6">CC1</text>
<text x="40.3" y="74.1">DP1</text>
<text x="53.5" y="75.8">A5</text>
<text x="53.5" y="72.3">A6</text>
<text x="37.9" y="81.1">VBUS</text>
<text x="50" y="79.4">A4B9</text>
<text x="215.2" y="155.2">2</text>
<text x="215.2" y="151.7">1</text>
<text x="218.7" y="153.5">T2/SS/PWM2P/P1.2</text>
<text x="344.7" y="153.5">P1.1/ADC1/TxD2/PWM1N</text>
<text x="386.9" y="151.7">20</text>
<text x="386.9" y="155.2">19</text>
<text x="215.2" y="158.7">3</text>
<text x="218.7" y="160.5">I2CSDA/MISO/PWM3P/P1.4</text>
<text x="218.7" y="157">T2CLKO/MOSI/PWM2N/P1.3</text>
<text x="344.9" y="157">P1.0/ADC0/RxD2/PWM1P</text>
<text x="346.6" y="160.5">P3.7/INT3/TxD_2/CMP+</text>
<text x="386.9" y="158.7">18</text>
<text x="215.2" y="165.8">5</text>
<text x="215.2" y="162.3">4</text>
<text x="218.7" y="167.6">XTALO/MCLKO_2/RxD_3/PWM4P/P1.6</text>
<text x="218.7" y="164">I2CSCL/SCLK/PWM3N/P1.5</text>
<text x="305.2" y="167.6">P3.5/ADC13/T1/T0CLKO/SS_4/PWMFLT/PWMFLT2</text>
<text x="335.2" y="164">P3.6/ADC14/INT2/RxD_2/CMP-</text>
<text x="386.9" y="162.3">17</text>
<text x="386.9" y="165.8">16</text>
<text x="506.6" y="165.5">NC</text>
<text x="513.7" y="167.6">17</text>
<text x="513.7" y="164">18</text>
<text x="215.2" y="172.9">7</text>
<text x="215.2" y="169.3">6</text>
<text x="218.7" y="171.1">XTALI/TxD_3/PWM5_2/PWM4N/P1.7</text>
<text x="289.2" y="171.1">P3.4/ADC12/T0/T1CLKO/MOSI_4/PWM4P_2/PWM8_2/CMPO</text>
<text x="386.9" y="169.3">15</text>
<text x="386.9" y="172.9">14</text>
<text x="503.9" y="172.5">GND</text>
<text x="506.6" y="169">NC</text>
<text x="513.7" y="171.1">16</text>
<text x="215.2" y="179.9">9</text>
<text x="218.7" y="174.6">MCLKO/RST/PWM6_2/P5.4</text>
<text x="292.1" y="174.6">P3.3/ADC11/INT1/MISO_4/I2CSDA_4/PWM4N_2/PWM7_2</text>
<text x="294.9" y="178.2">P3.2/ADC10/INT0/SCLK_4/I2CSCL_4/PWMETI/PWMETI2</text>
<text x="386.9" y="176.4">13</text>
<text x="386.9" y="179.9">12</text>
<text x="504.8" y="179.6">VX0</text>
<text x="506.6" y="176">VG</text>
<text x="513.7" y="178.2">14</text>
<text x="513.7" y="174.6">15</text>
<text x="218.7" y="181.7">ADC_VRef+</text>
<text x="350.9" y="185.2">P3.0/ADC8/RxD/INT4</text>
<text x="360.3" y="181.7">P3.1/ADC9/TxD</text>
<text x="386.9" y="183.4">11</text>
<text x="507" y="183.1">V0</text>
<text x="513.7" y="185.2">12</text>
<text x="513.7" y="181.7">13</text>
<text x="504.2" y="190.1">VDD</text>
<text x="504.7" y="186.6">VSS</text>
<text x="513.7" y="188.7">11</text>
<text x="502.9" y="197.2">SCLK</text>
<text x="504.4" y="193.7">SDA</text>
<text x="513.7" y="195.8">9</text>
<text x="513.7" y="192.3">10</text>
<text x="72.1" y="199.3">1</text>
<text x="85.4" y="199.3">2</text>
<text x="507" y="200.7">A0</text>
<text x="513.7" y="202.8">7</text>
<text x="513.7" y="199.3">8</text>
<text x="500.9" y="204.3">RESET</text>
<text x="504.7" y="207.8">CSB</text>
<text x="513.7" y="209.9">5</text>
<text x="513.7" y="206.4">6</text>
<text x="500.8" y="214.8">LED_K</text>
<text x="503.9" y="211.3">GND</text>
<text x="513.7" y="213.4">4</text>
<text x="540.8" y="212.9">LEDK</text>
<text x="500.8" y="218.4">LED_A</text>
<text x="506.6" y="221.9">NC</text>
<text x="513.7" y="220.5">2</text>
<text x="513.7" y="217">3</text>
<text x="506.6" y="225.4">NC</text>
<text x="513.7" y="224">1</text>
<text x="544.4" y="241.1">LEDK</text>
<text x="72.3" y="255.8">3</text>
<text x="72.3" y="252.2">4</text>
<text x="75.8" y="257.5">3</text>
<text x="75.8" y="254">4</text>
<text x="72.3" y="262.8">1</text>
<text x="72.3" y="259.3">2</text>
<text x="75.8" y="261.1">2</text>
<text x="75.8" y="264.6">1</text>
<text x="271.6" y="285.7">2</text>
<text x="275.1" y="287.5">X1</text>
<text x="288.8" y="287.5">SCLK</text>
<text x="298.7" y="285.7">7</text>
<text x="271.6" y="289.3">3</text>
<text x="275.1" y="291">X2</text>
<text x="293.3" y="291">IO</text>
<text x="298.7" y="292.8">5</text>
<text x="298.7" y="289.3">6</text>
<text x="293" y="294.6">CE</text>
<text x="197.6" y="346.4" transform="rotate(-90 197.6 346.4)">7</text>
<text x="175.7" y="348.7">EC11_A</text>
<text x="188.7" y="352.8">C</text>
<text x="188.7" y="349.2">A</text>
<text x="205" y="349.2">D EC11_M</text>
<text x="175.7" y="355.8">EC11_B</text>
<text x="188.7" y="356.3">B</text>
<text x="205" y="356.3">E</text>
<text x="197.6" y="361.8" transform="rotate(-90 197.6 361.8)">6</text>
<text x="269.9" y="365.1" transform="rotate(-90 269.9 365.1)">2</text>
<text x="195.1" y="373.4">EC11_A</text>
<text x="195.1" y="384">EC11_B</text>
<text x="195.1" y="378.7">EC11_M</text>
<text x="269.9" y="378.4" transform="rotate(-90 269.9 378.4)">1</text>
<text x="345.4" y="382.4" transform="rotate(-90 345.4 382.4)">1</text>
<text x="359.5" y="382.4" transform="rotate(-90 359.5 382.4)">1</text>
<text x="373.6" y="382.4" transform="rotate(-90 373.6 382.4)">1</text>
<text x="386" y="382.4" transform="rotate(-90 386 382.4)">1</text>
<text x="344" y="386.9" transform="rotate(-90 344 386.9)">1</text>
<text x="358.1" y="386.9" transform="rotate(-90 358.1 386.9)">1</text>
<text x="372.2" y="386.9" transform="rotate(-90 372.2 386.9)">1</text>
<text x="384.6" y="386.9" transform="rotate(-90 384.6 386.9)">1</text>
</g>
<g font-size="3.2">
<text x="39.4" y="45.9">GND</text>
<text x="50" y="44.1">B1A12</text>
<text x="286.3" y="47.3">1</text>
<text x="312.6" y="47.3">5</text>
<text x="455" y="47.6">3</text>
<text x="286.3" y="50.8">2</text>
<text x="292.5" y="53.1">GND</text>
<text x="292.5" y="49.6">VIN VOUT</text>
<text x="458.5" y="49.4">GND</text>
<text x="69.9" y="57.7">D+</text>
<text x="69.9" y="54.2">D-</text>
<text x="286.3" y="54.3">3</text>
<text x="292.5" y="56.6">EN</text>
<text x="304.2" y="56.6">BP</text>
<text x="312.6" y="54.3">4</text>
<text x="69.9" y="71.8">D+</text>
<text x="69.9" y="68.3">D-</text>
<text x="50" y="82.9">A1B12</text>
<text x="39.4" y="84.7">GND</text>
<text x="213.1" y="183.4">10</text>
<text x="218.7" y="185.2">Gnd/AGnd</text>
<text x="303.5" y="282.2">1</text>
<text x="312.6" y="282.2">2</text>
<text x="271.6" y="292.8">4</text>
<text x="275.1" y="294.6">GND</text>
</g>
<g font-size="3.2" fill="#f00">
<text x="455" y="51.2">4</text>
<text x="458.5" y="52.9">VCC</text>
<text x="512.6" y="50.6">BAT+</text>
<text x="71.6" y="133.5">D+</text>
<text x="71.6" y="152.9">D-</text>
<text x="215.2" y="176.4">8</text>
<text x="218.7" y="178.2">Vcc/AVcc</text>
<text x="271.6" y="282.2">1</text>
<text x="275.1" y="284">VCC2</text>
<text x="288.6" y="284">VCC1</text>
<text x="298.7" y="282.2">8</text>
</g>
<g font-size="1.4" fill="#238d23">
<text x="538.7" y="263.2">G</text>
<text x="543" y="260">D</text>
<text x="543" y="267.4">S</text>
</g>
</svg>
